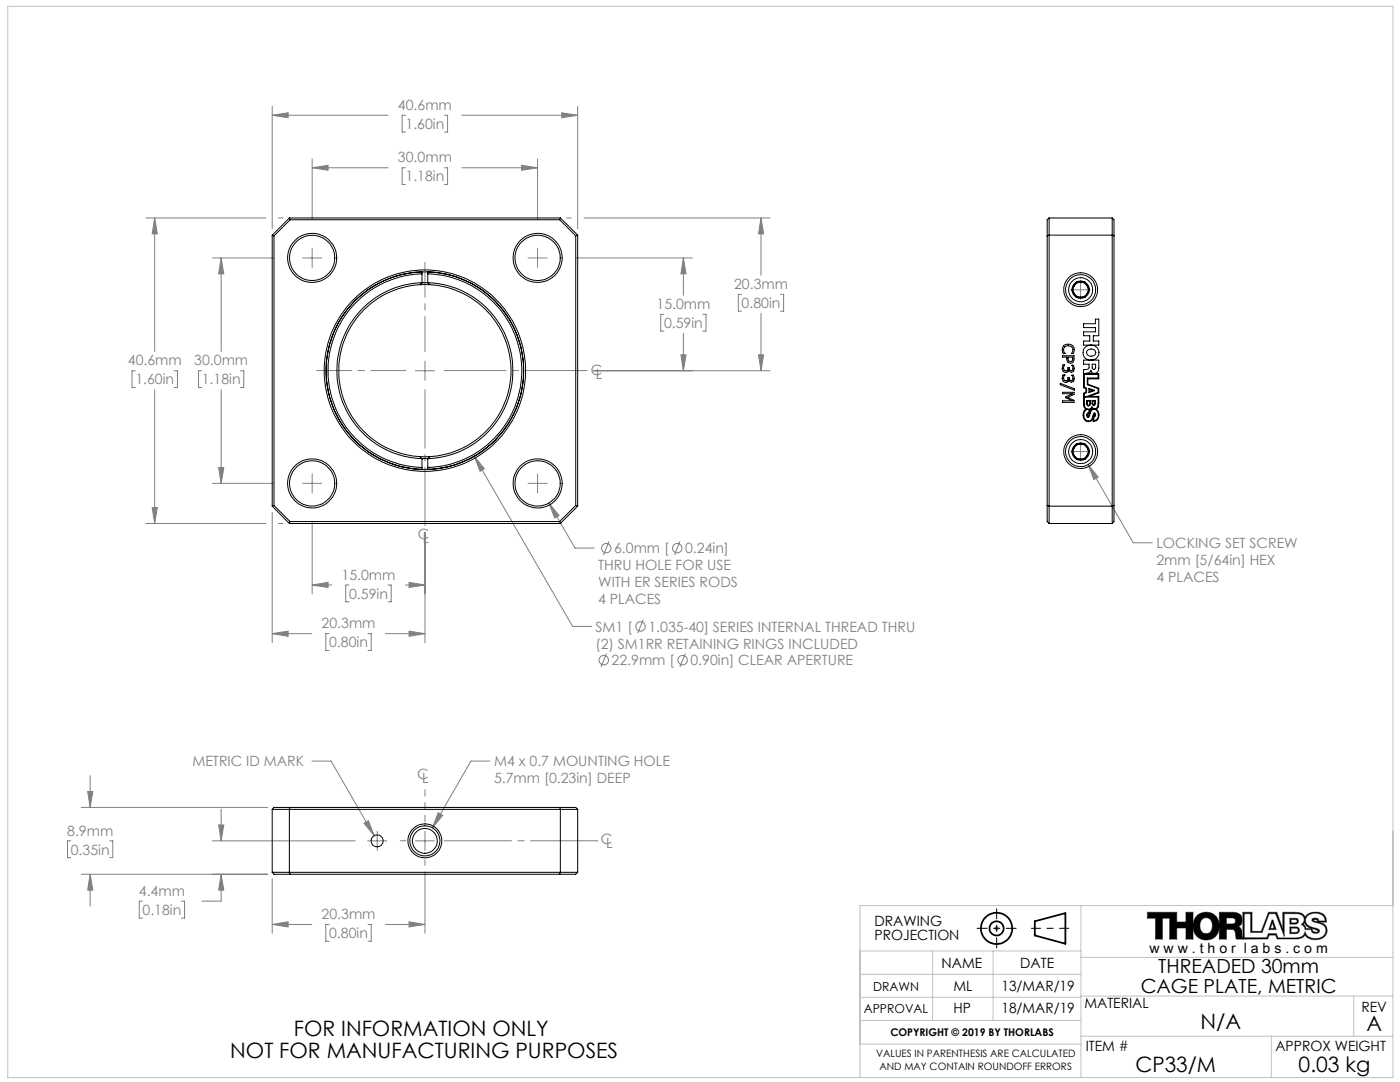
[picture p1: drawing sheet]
<svg xmlns="http://www.w3.org/2000/svg" width="279mm" height="216mm" viewBox="0 0 279 216" stroke-linecap="round" stroke-linejoin="round" font-family="sans-serif">
<g fill="none" stroke="#000" stroke-width=".35">
<path d="M206.5 183.8l6.1-1.6v6.1l-6.1-1.6z"/>
<circle cx="198.9" cy="185.2" r="3.1"/>
<circle cx="198.9" cy="185.2" r="1.4"/>
</g>
<g fill="none" stroke="#808080" stroke-width=".2">
<path d="M54.3 23h23.1M54.3 21.2v24.4M54.3 23l3.2-.5v1zM62.3 33.5h15.1M62.3 31.7v12.1M62.3 33.5l3.2-.5v1zM80.9 33.5h-.6v3.3h.6M80.9 23h-.6v3.4h.6M88.7 33.5h.6v3.3h-.6M88.7 23h.6v3.4h-.6M92.2 33.5h15.1M92.2 23h23.1"/>
<path d="M104.1 33l3.2 .5-3.2 .5zM107.3 31.7v12.1M112.1 22.5l3.2 .5-3.2 .5zM115.3 21.2v24.4M29.1 43.5h24M30.9 43.5v26.7M30.9 43.5l.5 3.2h-1zM42.4 51.5h12.2M44.1 51.5v18.7M44.1 51.5l.6 3.1h-1.1zM55.6 43.5h.9M60.4 51.5h3.8"/>
<path d="M62.3 49.6v3.8M105.4 51.5h3.8M107.3 49.6v3.8M113.1 43.5h.9M115 51.5h23.2M116.6 43.5h37.1M136.4 51.5v7.4M136.4 51.5l.5 3.1h-1zM148 58.7h-.6v3.4h.6M151.9 43.5v11.4M151.9 43.5l.5 3.2h-1zM155.8 58.7h.6v3.4h-.6"/>
<path d="M213.7 57.8h3.9M215.7 55.9v3.8M27 74h-.6v3.3h.6M30.9 77.8v26.7M34.7 74h.7v3.3h-.7M40.3 74h-.7v3.3h.7M44.1 77.8v18.6M48 74h.6v3.3h-.6M82.9 74h3.8M84.8 72.1v3.8M118.4 74h35.3M132.5 62.7h-.6v3.4h.6"/>
<path d="M135.9 70.8h1l-.5 3.2zM136.4 66.5v7.5M140.3 62.7h.6v3.4h-.6M151.4 70.8h1l-.5 3.2zM151.9 62.5v11.5M42.4 96.4h12.2M43.6 93.3h1.1l-.6 3.1zM60.4 96.4h3.8M62.3 94.5v3.9M94.7 91.1l19.6 33.9h3.8M94.7 91.1l2 2.4-.9 .6zM105.4 96.4h3.8"/>
<path d="M107.3 94.5v3.9M213.7 90.1h3.9M215.7 88.2v3.8M217.2 92.7l9 15.6h3.8M217.2 92.7l2 2.5-.9 .5zM29.1 104.5h24M30.4 101.3h1l-.5 3.2zM54.3 102.3v25.9M55.6 104.5h.9M62.3 104.1v14.4M62.3 116.7h3.9M62.3 116.7l3.2-.5v1z"/>
<path d="M69.7 116.7h-.7v3.4h.7M77.4 116.7h.7v3.4h-.7M80.9 116.7h3.9M81.6 116.2l3.2 .5-3.2 .5zM84.8 106.2v22M109.5 100.4l5.3 9h3.8M109.5 100.4l2.1 2.5-.9 .5zM121.5 108l-1.1 2.7M135.7 108l-1.1 2.7M54.3 126.4h7.9M54.3 126.4l3.2-.5v1.1zM65.7 126.4h-.7v3.4h.7"/>
<path d="M73.4 126.4h.7v3.4h-.7M76.9 126.4h7.9M81.6 125.9l3.2 .5-3.2 .6zM121 130.4l-1.1 2.7M128.4 123.6l-1.1 2.7M136.8 130.4l-1.1 2.7M17.5 157.9h1l-.5 3.2zM18 154.8v6.3M62.3 151.9h3.8l8.6 14.9M97.8 151.9h-3.8l-7.7 13.3M14.1 167.8h-.6v3.3h.6M16.2 174.4h37.2"/>
<path d="M16.2 161.1h37.2M18 174.4v6.4M18 174.4l.5 3.2h-1zM21.9 167.8h.6v3.3h-.6M28.4 179.8h-.6v3.4h.6M36.2 179.8h.6v3.4h-.6M42.4 167.8h28.5M43.6 164.6h1.1l-.6 3.2zM44.1 161.4v6.4M44.1 174.4v5.4h-3.8M44.1 174.4l.6 3.2h-1.1zM54.3 175.3v10.9"/>
<path d="M72.6 164.3l.9-.5 1.2 3zM73.4 167.8h3.8M75.3 165.9v3.8M82.9 167.8h3.8M84.8 165.9v3.8M84.8 174v12.2M87.5 162.2l.8 .5-2 2.5zM54.3 184.5h7.9M54.3 184.5l3.2-.6v1.1zM65.7 184.5h-.7v3.3h.7M73.4 184.5h.7v3.3h-.7M76.9 184.5h7.9"/>
<path d="M81.6 183.9l3.2 .6-3.2 .5zM198.4 185.2h1M198.5 184.9l.7 .7M198.9 184.7v1M199.2 184.9l-.7 .7M229 182h5.8v2h1.9v-2h1.4v5.4h-1.4v-2.2h-1.9v2.2h-1.4v-4.2h-1.4v4.2h-1.4v-4.2h-1.6zM239.9 183.4a1.28 1.28 0 0 1 1.5-.1 1.28 1.28 0 0 1 .6 1.4 1.27 1.27 0 0 1-.6 1.4 1.27 1.27 0 0 1-1.6-.2 2.15 2.15 0 0 1 .1-2.5zM240.7 187.6a2.8 2.8 0 0 1-2.6-2.5 2.8 2.8 0 0 1 1.9-3 2.67 2.67 0 0 1 3.3 3.4 2.45 2.45 0 0 1-2.6 2.1M244.8 183.2h1.1a.6 .6 0 0 1 .7 .5 .6 .6 0 0 1-.7 .7h-1.1zM247.1 184.9a1.53 1.53 0 0 0 .8-1.9 1.53 1.53 0 0 0-1.8-1h-2.8v5.4h1.5v-1.9h1.2l.3 .1 .3 .5 .1 1.3h1.3M247.1 184.9a2.41 2.41 0 0 1 .9 2.2M247.1 184.9h.1"/>
<path d="M248 182h1.9v3.8h1.8l1.5-3.8h1.6l1.2 3.4v-3.4a6.9 6.9 0 0 1 3.9 .3l.6 .7a2.61 2.61 0 0 1 4-.1l.2 1.1h-1.5a1.71 1.71 0 0 1 1.7 1.7 1.71 1.71 0 0 1-1.6 1.7 2.53 2.53 0 0 1-2.8-.9 1.59 1.59 0 0 1-1.6 .9h-4l-.3-.8h-1.3l-.3 .8h-5zM248.3 182.3h1.3v3.8h2.3l1.4-3.8h1.3l1.7 4.5v-4.5h2.2a1.29 1.29 0 0 1 1.4 .4 1.29 1.29 0 0 1 .2 1.4l-.5 .4a1.09 1.09 0 0 1 .9 1h1.2a.89 .89 0 0 0 .7 .8 .89 .89 0 0 0 .9-.5l-.1-.3-.3-.2-1.3-.4a1.36 1.36 0 0 1-1-1.5 1.36 1.36 0 0 1 1.4-1.2 1.85 1.85 0 0 1 2.4 1.6h-1.2a.7 .7 0 0 0-.7-.6 .7 .7 0 0 0-.7 .5l1.4 .5a1.48 1.48 0 0 1 1.4 1.4 1.48 1.48 0 0 1-1.2 1.5 2.19 2.19 0 0 1-2.9-1.2 1.54 1.54 0 0 1-1.9 1.2h-3.5l-.4-.8h-1.5l-.4 .8h-4.5zM253.9 183.6h.1l.7 1.9h-1.5zM253.9 184.1l.4 1.1h-.8zM257.4 183.2h1.2a.58 .58 0 0 1 .5 .6 .58 .58 0 0 1-.5 .6h-1.2zM257.4 185h1.3a.67 .67 0 0 1 .6 .6 .67 .67 0 0 1-.6 .7h-1.3zM257.7 183.5h1l.1 .5-.4 .1-.7 .1zM257.7 185.2h.9a.43 .43 0 0 1 .5 .4 .43 .43 0 0 1-.5 .5h-.9zM260.4 184a1.58 1.58 0 0 0 1.4 1.3h-1.2l-.2-.6-.3-.2zM261.9 185.3l1.1 .4a.63 .63 0 0 1-.7 .3 .63 .63 0 0 1-.4-.5zM262.1 183.6l.6-.1 .2 .4-.6-.1z"/>
<circle cx="121" cy="109.4" r=".94"/>
<circle cx="135.2" cy="109.4" r=".94"/>
<circle cx="120.5" cy="131.7" r=".95"/>
<circle cx="127.8" cy="125" r=".95"/>
<circle cx="136.2" cy="131.7" r=".95"/>
</g>
<path d="M205.8 185.2h7.5" fill="none" stroke="#000" stroke-width=".2" stroke-dasharray="15.2 1.3 1.3 1.3" stroke-dashoffset="13.4"/>
<path d="M195 185.2h7.8M198.9 181.3v7.8" fill="none" stroke="#000" stroke-width=".2" stroke-dasharray="15.2 1.3 1.3 1.3" stroke-dashoffset="13.2"/>
<g fill="none" stroke="#c0c0c0" stroke-width=".2">
<path d="M1.6 1.3h276.4v213.7h-276.4zM171.6 189.8h44.1M171.6 199h44.1M171.6 194.4h44.1M186.1 189.8v13.8M198.2 189.8v13.8M215.7 198.8h62.3M215.7 180.7v34.3M215.7 191h62.3M270.2 198.8v8M278 180.7h-106.4v34.3M171.6 203.6h44.1"/>
<path d="M171.6 208.4h44.1M215.7 206.8h62.3M253.7 206.8v8.2"/>
</g>
<path d="M229 182h5.8v2h1.9v-2h1.4v5.4h-1.4v-2.2h-1.9v2.2h-1.4v-4.2h-1.4v4.2h-1.4v-4.2h-1.6zM238.9 182.6a2.76 2.76 0 0 1 4.4 1.4 2.76 2.76 0 0 1-3 3.5 2.86 2.86 0 0 1-2.2-2 2.86 2.86 0 0 1 .8-2.9zM240 183.4a1.76 1.76 0 0 0 .6 2.9 1.49 1.49 0 0 0 1.3-2.2 1.2 1.2 0 0 0-1.9-.7zM243.3 182h2.8a1.53 1.53 0 0 1 1.8 1 1.53 1.53 0 0 1-.8 1.9l.4 .2 .3 .5 .2 1.8h-1.3l-.2-1.5-.5-.4h-1.2v1.9h-1.5zM244.8 183.2v1.2h1.3l.4-.3 .1-.5-.3-.3zM248 182v5.4h5l.3-.8h1.3l.3 .8h4.1a1.74 1.74 0 0 0 1.5-.9 2.66 2.66 0 0 0 3.8 .4 1.64 1.64 0 0 0 .5-1.8 1.64 1.64 0 0 0-1.6-1.1h1.5a1.88 1.88 0 0 0-2.3-2 2.15 2.15 0 0 0-1.9 1 1.74 1.74 0 0 0-2-1h-2.5v3.4l-1.2-3.4h-1.6l-1.5 3.8h-1.8v-3.8zM260.4 184a1.58 1.58 0 0 0 1.4 1.3h-1.2l-.2-.6a.23 .23 0 0 1-.3-.3 .23 .23 0 0 1 .3-.2zM248.3 182.3h1.3v3.8h2.3l1.4-3.8h1.3l1.7 4.5v-4.5h2.2a1.37 1.37 0 0 1 1.8 1.2l-.2 .6-.5 .4 .7 .4 .2 .6h1.2l.1 .5 .4 .2h.8l.3-.3a.62 .62 0 0 0-.7-.7h-.1a2.13 2.13 0 0 1-1.9-1.3 1.61 1.61 0 0 1 1.9-1.7 1.67 1.67 0 0 1 1.9 1.6h-1.2l-.1-.4-.4-.2-.7 .1a.42 .42 0 0 0-.1 .5 .42 .42 0 0 0 .5 .2l.3 .1a1.83 1.83 0 0 1 1.9 1.4 1.83 1.83 0 0 1-2.2 1.8 1.82 1.82 0 0 1-1.9-1.4 1.54 1.54 0 0 1-1.9 1.2h-3.5l-.4-.8h-1.5l-.4 .8h-4.5zM261.9 185.3l.7 .2a.34 .34 0 0 1 .4 .4l-.5 .1-.5-.2zM262.1 183.6h.8a.2 .2 0 0 1 0 .3 .2 .2 0 0 1-.3-.1zM253.9 184.1l-.4 1.1h.8zM253.9 183.6h.1l.7 1.9h-1.5zM257.4 183.2l1.5 .1 .2 .3-.1 .5-.4 .3h-1.2zM257.7 183.5v.6h.9l.2-.1 .1-.3-.3-.2zM257.4 185l1.7 .1 .2 .4v.4l-.6 .4h-1.3zM257.7 185.2v.9h1l.4-.3-.1-.5-.2-.1z" fill-rule="evenodd" fill="#000"/>
<path d="M81 73.9h-17.8M84.8 70.1v-17.8" fill="none" stroke="#808080" stroke-width=".2" stroke-dasharray="15.2 1.3 1.3 1.3" stroke-dashoffset="8.2"/>
<path d="M84.8 77.8v27.1" fill="none" stroke="#808080" stroke-width=".2" stroke-dasharray="15.2 1.3 1.3 1.3" stroke-dashoffset="3.6"/>
<path d="M88.6 73.9h28.6" fill="none" stroke="#808080" stroke-width=".2" stroke-dasharray="15.2 1.3 1.3 1.3" stroke-dashoffset="2.9"/>
<path d="M84.8 164v-6.4" fill="none" stroke="#808080" stroke-width=".2" stroke-dasharray="15.2 1.3 1.3 1.3" stroke-dashoffset="14"/>
<path d="M81 167.8h-1.1M84.8 171.6v1.1" fill="none" stroke="#808080" stroke-width=".2" stroke-dasharray="15.2 1.3 1.3 1.3"/>
<path d="M88.6 167.8h30.7" fill="none" stroke="#808080" stroke-width=".2" stroke-dasharray="15.2 1.3 1.3 1.3" stroke-dashoffset="1.8"/>
<path d="M62.3 33.5l3.2-.5v1zM104.1 33l3.2 .5-3.2 .5zM54.3 23l3.2-.5v1zM112.1 22.5l3.2 .5-3.2 .5zM30.9 43.5l.5 3.2h-1zM30.4 101.3h1l-.5 3.2zM44.1 51.5l.6 3.1h-1.1zM43.6 93.3h1.1l-.6 3.1zM62.3 116.7l3.2-.5v1zM81.6 116.2l3.2 .5-3.2 .5zM54.3 126.4l3.2-.5v1.1zM81.6 125.9l3.2 .5-3.2 .6zM94.7 91.1l1.1 3 .9-.6zM109.5 100.4l1.2 3 .9-.5zM135.9 70.8h1l-.5 3.2zM136.4 51.5l.5 3.1h-1zM151.9 43.5l.5 3.2h-1zM151.4 70.8h1l-.5 3.2zM217.2 92.7l1.1 3 .9-.5zM43.6 164.6h1.1l-.6 3.2zM44.1 174.4l.6 3.2h-1.1zM81.6 183.9l3.2 .6-3.2 .5zM54.3 184.5l3.2-.6v1.1zM18 174.4l.5 3.2h-1zM17.5 157.9h1l-.5 3.2zM87.5 162.2l-1.2 3 2-2.5zM72.6 164.3l2.1 2.5-1.2-3z" fill="#808080"/>
<g fill="none" stroke="#000" stroke-width=".2">
<path d="M54.3 46.9l.4 .2M54.3 46.9v54.1M54.7 47.1v53.8M57.7 43.5h54.1M57.7 43.5l.2 .4M57.7 43.5l-3.4 3.4M57.9 43.9h53.8M57.9 43.9l-3.2 3.2M83.8 56.8a17.2 17.2 0 0 0-16.2 17.2 17.2 17.2 0 0 0 16.2 17.1M83.8 56.8h2M84.2 56.4h.1M84.2 56.4a17.6 17.6 0 0 0-17 17.6 17.6 17.6 0 0 0 17 17.5"/>
<path d="M84.2 54.6a19.3 19.3 0 0 0-18.7 19.4 19.3 19.3 0 0 0 18.7 19.3M84.2 56.4v-2.1a19.7 19.7 0 0 0-19.1 19.7 19.7 19.7 0 0 0 19.1 19.7v-2.2M84.2 56.4h1.2M84.2 56.4l-.4 .4M85.4 56.4h.1M85.4 56.4a17.6 17.6 0 0 1 16.9 17.6 17.6 17.6 0 0 1-16.9 17.5M85.4 54.6a19.3 19.3 0 0 1 18.7 19.4 19.3 19.3 0 0 1-18.7 19.3M85.4 56.4v-2.1a19.7 19.7 0 0 1 19.1 19.7 19.7 19.7 0 0 1-19.1 19.7v-2.2M85.4 56.4l.4 .4M85.8 56.8a17.2 17.2 0 0 1 16.2 17.2 17.2 17.2 0 0 1-16.2 17.1M111.7 43.9l3.2 3.2M111.8 43.5l-.1 .4"/>
<path d="M111.8 43.5l3.5 3.4M114.9 47.1v53.8M115.3 46.9l-.4 .2M115.3 46.9v54.1M209 47.1l.4-.2h12.6l.3 .2M209.4 43.5h12.6M209.4 43.5v61M209.4 43.5l-.4 .4v60.2l.4 .4M213.9 57.8l.9 1.5M213.9 57.8a1.79 1.79 0 0 0 .9 1.5M214.8 56.3l-.9 1.5M214.8 56.3a1.79 1.79 0 0 0-.9 1.5"/>
<path d="M214.8 59.3a1.64 1.64 0 0 0 1.7 0M214.8 59.3h1.7M214.8 56.3a1.64 1.64 0 0 1 1.7 0M214.8 56.3h1.7M216.5 56.3a1.79 1.79 0 0 1 .9 1.5M216.5 56.3l.9 1.5M217.4 57.8l-.9 1.5M217.4 57.8a1.79 1.79 0 0 1-.9 1.5M222 43.5v61M222 43.5l.3 .4v60.2l-.3 .4M211.6 76.5l2.8 1.1v.3l-2.8-1.1zM212.1 71h2.2v.6a.73 .73 0 0 1-.7 .9 .73 .73 0 0 1-.7-.9v-.3h-.8z"/>
<path d="M212.1 78.3h2.2v.4l-1.2 .6 1.2 .6v.4h-2.2v-.3h1.9l-1.3-.6v-.2l1.3-.6h-1.9zM212.1 74.8h.3a.63 .63 0 0 0-.2 .8 .63 .63 0 0 0 .7 .4l.2-.2v-.5h.3v.3a.38 .38 0 0 0 .6 .3 .38 .38 0 0 0 .1-.6l-.2-.4h.3l.1 .3a.63 .63 0 0 1 0 .8 .63 .63 0 0 1-.8 .1l-.2-.3a.74 .74 0 0 1-1 .4 .74 .74 0 0 1-.2-1.1zM212.1 72.8h.3a.63 .63 0 0 0-.2 .8 .63 .63 0 0 0 .7 .3l.2-.1v-.5l.3 .1a.42 .42 0 0 0 .6 .5l.1-.4-.2-.6h.3l.2 .6a.57 .57 0 0 1-.4 .7 .57 .57 0 0 1-.7-.4 .67 .67 0 0 1-.8 .5 .67 .67 0 0 1-.5-.8zM212.3 69a1.26 1.26 0 0 1 1.7-.1 1.26 1.26 0 0 1 .2 1.7h-.3a.93 .93 0 0 0-.5-1.6 .93 .93 0 0 0-1.1 1.2l.2 .4h-.3a1.41 1.41 0 0 1 .1-1.6zM212.4 74.8h.1M213.1 71.3h1a.58 .58 0 0 1-.5 .8 .6 .6 0 0 1-.5-.8zM213.9 72.9h.1M216.3 71.9h3v1.5a.86 .86 0 0 1-.6 1.1 .86 .86 0 0 1-1-.5 1.35 1.35 0 0 1-1.3 .5h2.9v1.1h-2.2v1.1l2.2 .8v.9l-1.9 .7h1.9l-.1 2-.5 .5a1.35 1.35 0 0 1 .6 1.4 1.35 1.35 0 0 1-.9 1.1h-.2v-.9a1.02 1.02 0 0 1-1.2 .9 1.02 1.02 0 0 1-.9-1.2l.2-.8 .4-.5a.96 .96 0 0 1-.4-.9v-2.2l.4-.2v-.8l-.4-.1v-3.6l.2-.1a.58 .58 0 0 0 .8-.4v-.6h-1zM216.3 64.6h2.3v-.9h.7v3.3h-1.1v1.1h1.1v.8h-3v-.8h1.2v-1.1h-1.2v-.8h2.3v-.8h-2.3zM216.4 74.7h2.7v.7h-2.1v1.4l2.1 .7v.8l-2.5 .9h2.5v1.3a.71 .71 0 0 1-.2 .9 .71 .71 0 0 1-.9-.1l-.1-.1-.3 .3-.3 .1v.7a.44 .44 0 0 0-.5 .5 .44 .44 0 0 0 .5 .4 2.08 2.08 0 0 1 .9-1.5 1.14 1.14 0 0 1 1 .9 1.14 1.14 0 0 1-.7 1.3h-.2v-.7a.39 .39 0 0 0 .4-.4 .39 .39 0 0 0-.4-.4v.1a1.92 1.92 0 0 1-.8 1.5 1.21 1.21 0 0 1-1.2-.9 1.21 1.21 0 0 1 .6-1.4l.2-.1a.84 .84 0 0 1-.7-1v-2l.5-.2v-.9l-.5-.2zM216.5 69.4a1.56 1.56 0 0 1 2.5 0 1.56 1.56 0 0 1-.9 2.4 1.53 1.53 0 0 1-1.7-.6 1.53 1.53 0 0 1 .1-1.8zM216.9 79.9h.7v.7a.39 .39 0 0 1-.4 .4 .39 .39 0 0 1-.3-.4z"/>
<path d="M217 70a.91 .91 0 0 1 1.1-.3 .91 .91 0 0 1 .5 1 .91 .91 0 0 1-1.1 .3 .91 .91 0 0 1-.5-1zM217.3 77.5l1.1 .5-1.1 .3zM217.5 77.7l.6 .2-.6 .2zM217.7 74h.1M217.8 71.9h.1M217.9 79.9h.7v.6a.34 .34 0 0 1-.3 .4 .34 .34 0 0 1-.4-.4zM218 72.7h.7v.6a.34 .34 0 0 1-.4 .4 .34 .34 0 0 1-.3-.4zM83.8 91.1h2M83.8 91.1l.4 .4M84.2 91.5h.1M84.2 91.5h1.2M85.4 91.5h.1"/>
<path d="M85.8 91.1l-.4 .4M213.9 90.1l.9 1.5M213.9 90.1a1.79 1.79 0 0 0 .9 1.5M214.8 88.6a1.79 1.79 0 0 0-.9 1.5M214.8 88.6l-.9 1.5M214.8 88.6a1.64 1.64 0 0 1 1.7 0M214.8 88.6h1.7M214.8 91.6h1.7M214.8 91.6a1.64 1.64 0 0 0 1.7 0M216.5 88.6a1.79 1.79 0 0 1 .9 1.5M216.5 88.6l.9 1.5M217 80h.5v.6a.25 .25 0 0 1-.3 .3 .25 .25 0 0 1-.2-.3z"/>
<path d="M217.1 82.6l.4-.2-.3 .7a.31 .31 0 0 1-.2-.3 .31 .31 0 0 1 .1-.2zM217.4 90.1a1.79 1.79 0 0 1-.9 1.5M217.4 90.1l-.9 1.5M217.5 81.7l.4-.2 .3 .1-.5 .2-.2 .6zM218.1 80h.4v.6l-.2 .1-.2-.1zM218.3 82.6l.1 .1a.21 .21 0 0 1 0 .3 .21 .21 0 0 1-.2 0zM54.3 101l3.4 3.5M54.7 100.9l-.4 .1M54.7 100.9l3.2 3.2M57.7 104.5h54.1M57.9 104.1h53.8M57.9 104.1l-.2 .4"/>
<path d="M111.7 104.1l.1 .4M114.9 100.9l-3.2 3.2M114.9 100.9l.4 .1M115.3 101l-3.5 3.5M209 100.9l.4 .1h12.6l.3-.1M209.4 104.5h12.6M54.3 161.5v12.6M54.3 174.1h61M54.3 174.1l.4 .3h60.2l.4-.3M54.3 161.5h61M54.3 161.5l.4-.4h60.2l.4 .4M57.9 161.1l-.2 .4v12.6l.2 .3"/>
<path d="M111.7 161.1l.1 .4v12.6l-.1 .3M115.3 161.5v12.6"/>
<circle cx="62.3" cy="51.5" r="4.5"/>
<circle cx="62.3" cy="51.5" r="4.9"/>
<circle cx="107.3" cy="51.5" r="4.5"/>
<circle cx="107.3" cy="51.5" r="4.9"/>
<circle cx="215.7" cy="57.8" r="2.99"/>
<circle cx="215.7" cy="57.8" r="3.4"/>
<circle cx="215.7" cy="57.8" r="2.4"/>
<circle cx="215.7" cy="57.8" r="1.5"/>
<circle cx="84.8" cy="74" r="19.7"/>
<circle cx="84.8" cy="74" r="20.1"/>
<circle cx="62.3" cy="96.5" r="4.5"/>
<circle cx="62.3" cy="96.4" r="4.9"/>
<circle cx="107.3" cy="96.5" r="4.5"/>
<circle cx="107.3" cy="96.5" r="4.9"/>
<circle cx="215.7" cy="90.1" r="3"/>
<circle cx="215.7" cy="90.1" r="3.4"/>
<circle cx="215.7" cy="90.1" r="2.41"/>
<circle cx="215.7" cy="90.1" r="1.5"/>
<circle cx="75.3" cy="167.8" r="1.2"/>
<circle cx="84.8" cy="167.8" r="3.4"/>
<circle cx="84.8" cy="167.8" r="2.47"/>
<circle cx="84.8" cy="167.8" r="3"/>
</g>
<g font-size="4.2">
<text x="58.6" y="206.8">FOR INFORMATION ONLY</text>
<text x="239.6" y="205.2">N/A</text>
<text x="272.7" y="205.8">A</text>
<text x="45.9" y="211">NOT FOR MANUFACTURING PURPOSES</text>
<text x="226.6" y="213.9">CP33/M</text>
<text x="259.2" y="213.9">0.03 kg</text>
</g>
<g font-size="3.9">
<text x="231.1" y="194.2">THREADED 30mm</text>
<text x="227.6" y="198.1">CAGE PLATE, METRIC</text>
</g>
<g font-size="2.8" fill="#808080">
<text x="79.4" y="21.9">40.6mm</text>
<text x="80.9" y="25.7">1.60in</text>
<text x="79.4" y="32.4">30.0mm</text>
<text x="80.9" y="36.2">1.18in</text>
<text x="146.5" y="57.7">20.3mm</text>
<text x="131" y="61.7">15.0mm</text>
<text x="132.5" y="65.4">0.59in</text>
<text x="148" y="61.5">0.80in</text>
<text x="25.5" y="72.9">40.6mm</text>
<text x="27" y="76.7">1.60in</text>
<text x="38.8" y="72.9">30.0mm</text>
<text x="40.3" y="76.7">1.18in</text>
<text x="117.9" y="74.7">C</text>
<text x="118.9" y="75.5">L</text>
<text x="83.4" y="107.5">C</text>
<text x="84.4" y="108.3">L</text>
<text x="119.4" y="113.8">THRU HOLE FOR USE</text>
<text x="122.6" y="110.4">6.0mm [</text>
<text x="136.7" y="110.4">0.24in]</text>
<text x="230.8" y="109.4">LOCKING SET SCREW</text>
<text x="230.8" y="112.7">2mm [5/64in] HEX</text>
<text x="68.2" y="115.7">15.0mm</text>
<text x="69.7" y="119.5">0.59in</text>
<text x="119.4" y="117.2">WITH ER SERIES RODS</text>
<text x="230.8" y="116.1">4 PLACES</text>
<text x="64.2" y="125.4">20.3mm</text>
<text x="119.4" y="120.5">4 PLACES</text>
<text x="65.7" y="129.2">0.80in</text>
<text x="118.9" y="126">SM1 [</text>
<text x="118.9" y="129.4">(2) SM1RR RETAINING RINGS INCLUDED</text>
<text x="129.4" y="126">1.035-40] SERIES INTERNAL THREAD THRU</text>
<text x="122.1" y="132.8">22.9mm [</text>
<text x="137.8" y="132.8">0.90in] CLEAR APERTURE</text>
<text x="38.4" y="152.9">METRIC ID MARK</text>
<text x="83.2" y="155.5">C</text>
<text x="98.6" y="152.9">M4 x 0.7 MOUNTING HOLE</text>
<text x="84.3" y="156.3">L</text>
<text x="98.6" y="156.3">5.7mm [0.23in] DEEP</text>
<text x="13.4" y="166.7">8.9mm</text>
<text x="14.1" y="170.5">0.35in</text>
<text x="119.9" y="168.3">C</text>
<text x="120.9" y="169.1">L</text>
<text x="27.7" y="178.8">4.4mm</text>
<text x="28.4" y="182.6">0.18in</text>
<text x="64.2" y="183.4">20.3mm</text>
<text x="65.7" y="187.2">0.80in</text>
</g>
<g font-size="2.8">
<text x="174.5" y="184.8">DRAWING</text>
<text x="174.5" y="187.6">PROJECTION</text>
<text x="229.4" y="190.2">w w w . t h o r l a b s . c o m</text>
<text x="187.9" y="193.2">NAME</text>
<text x="190.3" y="197.7">ML</text>
<text x="199.9" y="197.7">13/MAR/19</text>
<text x="203.6" y="193.2">DATE</text>
<text x="190.3" y="202.2">HP</text>
<text x="199.9" y="202.2">18/MAR/19</text>
<text x="216.4" y="201.2">MATERIAL</text>
<text x="271.7" y="201.8">REV</text>
<text x="216.7" y="209.7">ITEM #</text>
<text x="254.5" y="209.7">APPROX WEIGHT</text>
</g>
<g font-size="2.5">
<text x="174.2" y="197.7">DRAWN</text>
<text x="172.4" y="202.2">APPROVAL</text>
</g>
<text font-size="2.1" x="177.7" y="206.8">COPYRIGHT © 2019 BY THORLABS</text>
<g font-size="2">
<text x="174.8" y="211">VALUES IN PARENTHESIS ARE CALCULATED</text>
<text x="175.5" y="213.5">AND MAY CONTAIN ROUNDOFF ERRORS</text>
</g>
</svg>
